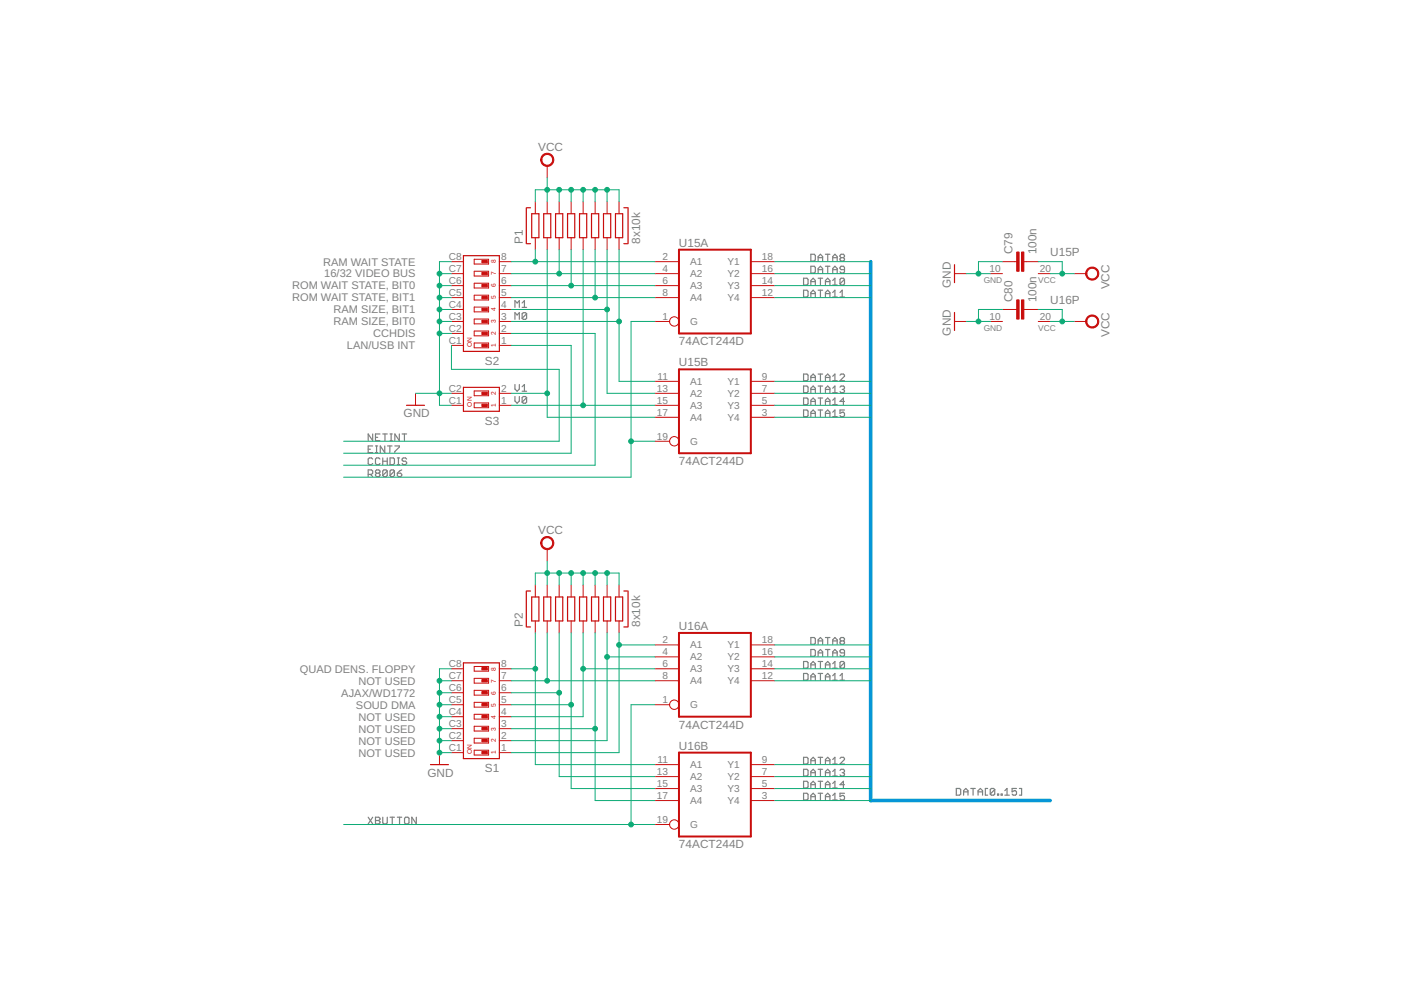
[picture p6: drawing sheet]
<svg xmlns="http://www.w3.org/2000/svg" width="297mm" height="210mm" viewBox="0 0 297 210" stroke-linecap="round" stroke-linejoin="round" font-family="sans-serif">
<g fill="none" stroke="#808080" stroke-width=".25">
<path d="M170.4 59h.7l.2 .2v1l-.2 .2h-.7zM171.9 53.9h.7l.3 .3v.9l-.3 .3h-.7zM171.9 56.5h.7l.3 .2v.9l-.3 .3h-.7zM171.9 59.7h1M173.5 55.4v-1l.4-.5 .5 .5v1M173.5 57.9v-1l.4-.4 .5 .4v1M173.5 54.6h.9M173.5 57.2h.9M173.5 59h.9M173.9 59v1.4M175 53.9h1M175 56.5h1"/>
<path d="M175 59.7h1M175.5 53.9v1.5M175.5 56.5v1.4M176.6 55.4v-1l.4-.5 .5 .5v1M176.6 57.9v-1l.4-.4 .5 .4v1M176.6 54.6h.9M176.6 57.2h.9M176.6 59.5l.4-.5v1.4M178.3 54.6l-.2-.2 .2-.5h.5l.2 .3-.2 .4M178.3 54.6l-.2 .3 .2 .5h.5l.2-.3-.2-.5M178.3 54.6h.5M179 57.2h-.7l-.2-.3 .2-.4h.5l.2 .2v.9l-.2 .3h-.5l-.2-.3"/>
<path d="M179 59.2v1l-.2 .2h-.5l-.2-.2M179 59.2l-.2-.2h-.5l-.2 .2v1M179 59.2l-.9 1M109.2 65.2v-1.4l.4 .4 .5-.4v1.4M109.2 67.7v-1.4l.4 .5 .5-.5v1.4M110.7 64.2l.5-.4v1.4M110.7 65.2h1M111.7 66.5l-.3-.2h-.4l-.3 .2v1M111.7 66.5v1l-.3 .2h-.4l-.3-.2M111.7 66.5l-1 1M170.4 61.5h.7l.2 .3v.9l-.2 .3h-.7zM170.4 79.3h.7l.2 .2v1l-.2 .2h-.7z"/>
<path d="M171.9 60.4v-.9l.5-.5 .5 .5v.9M171.9 63v-1l.5-.5 .5 .5v1M171.9 62.3h1M173.5 61.5h.9M173.5 79.3h.9M173.9 61.5v1.5M173.9 79.3v1.4M175 60.4v-.9l.5-.5 .5 .5v.9M175 63v-1l.5-.5 .5 .5v1M175 62.3h1M176.6 62l.4-.5v1.5M176.6 79.8l.4-.5v1.4"/>
<path d="M176.6 60.4h.9M176.6 63h.9M178.1 79.5l.2-.2h.5l.2 .2v.3l-.9 .9h.9M178.1 62l.5-.5v1.5M178.1 63h.9M78.1 95.2h.4M79 92v1.4l-.9-1.4v1.4M79 94.6h-.9v1.4h.9M79 97.3l-.2-.2h-.5l-.2 .2v1l.2 .2h.5l.2-.2M79.6 94.6h.5M79.6 96h.5M79.6 92.7h.5"/>
<path d="M79.8 94.6v1.4M80.6 92h-1v1.4h1M80.6 97.3l-.3-.2h-.5l-.2 .2v1l.2 .2h.5l.3-.2M81.2 97.1v1.4M81.2 97.8h.9M81.2 92h.9M81.6 94.6v1.4l-1-1.4v1.4M81.6 92v1.4M82.1 99.9l-.2-.3h-.5l-.2 .3v.9M82.1 99.9v.9l-.2 .2h-.5l-.2-.2M82.1 97.1v1.4M82.1 99.9l-.9 .9"/>
<path d="M82.2 94.6h.9M82.7 94.6v1.4M82.7 97.1h.7l.2 .2v1l-.2 .2h-.7zM82.7 92h.5M82.7 93.4h.5M82.9 92v1.4M83.6 99.9l-.2-.3h-.5l-.2 .3v.9M83.6 99.9v.9l-.2 .2h-.5l-.2-.2M83.6 99.9l-.9 .9M83.7 94.6h1v.2l-1 .9v.3M84.2 97.1h.5M84.2 98.5h.5"/>
<path d="M84.5 97.1v1.4M84.7 92v1.4l-1-1.4v1.4M85.2 99.6l-1 .7M85.3 92h.9M85.7 92v1.4M86.2 97.3l-.2-.2h-.5l-.2 .5 .2 .2h.5l.2 .5-.2 .2h-.5l-.2-.2M109.2 81.5v1l.4 .5 .5-.5v-1M109.2 84.1v.9l.4 .5 .5-.5v-.9M110.7 82l.5-.5v1.5M110.7 83h1M111.7 84.3l-.3-.2h-.4l-.3 .2v1M111.7 84.3v1l-.3 .2h-.4l-.3-.2"/>
<path d="M111.7 84.3l-1 1M170.4 81.9h.7l.2 .2v.9l-.2 .3h-.7zM170.4 84.4h.7l.2 .2v1l-.2 .2h-.7zM170.4 86.9h.7l.2 .3v.9l-.2 .2h-.7zM171.9 80.7v-.9l.5-.5 .5 .5v.9M171.9 83.3v-1l.5-.4 .5 .4v1M171.9 85.8v-.9l.5-.5 .5 .5v.9M171.9 88.3v-.9l.5-.5 .5 .5v.9M171.9 80h1M171.9 82.6h1M171.9 85.1h1M171.9 87.7h1"/>
<path d="M173.5 81.9h.9M173.5 84.4h.9M173.5 86.9h.9M173.9 81.9v1.4M173.9 84.4v1.4M173.9 86.9v1.4M175 80.7v-.9l.5-.5 .5 .5v.9M175 83.3v-1l.5-.4 .5 .4v1M175 85.8v-.9l.5-.5 .5 .5v.9M175 88.3v-.9l.5-.5 .5 .5v.9M175 80h1M175 82.6h1"/>
<path d="M175 85.1h1M175 87.7h1M176.6 82.3l.4-.4v1.4M176.6 84.9l.4-.5v1.4M176.6 87.4l.4-.5v1.4M176.6 80.7h.9M176.6 83.3h.9M176.6 85.8h.9M176.6 88.3h.9M178.1 82.1l.2-.2h.5l.2 .2-.2 .5M178.6 82.6h.2M178.8 82.6l.2 .2-.2 .5h-.5l-.2-.3"/>
<path d="M179 86.9h-.9v.8l.5-.3h.2l.2 .3v.4l-.2 .2h-.5l-.2-.2M179 85.1h-.9l.7-.7v1.4M78.1 100.6h.7l.2-.3v-.4l-.2-.3h-.7v1.4M78.5 100.6l.5 .4M79.8 100.3l-.2-.2 .2-.5h.5l.3 .3v.2l-.3 .2M79.8 100.3l-.2 .3 .2 .4h.5l.3-.2v-.2l-.3-.3M79.8 100.3h.5M84.2 100.3h.7l.3 .5-.3 .2h-.4l-.3-.2zM171.9 135.2h.7l.3 .2v1l-.3 .2h-.7zM171.9 137.7h.7l.3 .2v1l-.3 .2h-.7zM173.5 136.6v-.9l.4-.5 .5 .5v.9M173.5 139.1v-.9l.4-.5 .5 .5v.9"/>
<path d="M173.5 135.9h.9M173.5 138.4h.9M175 135.2h1M175 137.7h1M175.5 135.2v1.4M175.5 137.7v1.4M176.6 135.9h.9M176.6 136.6v-.9l.4-.5 .5 .5v.9M176.6 139.1v-.9l.4-.5 .5 .5v.9M176.6 138.4h.9M178.3 135.9l-.2 .2 .2 .5h.5l.2-.2-.2-.5M178.3 135.9l-.2-.2 .2-.5h.5l.2 .2-.2 .5"/>
<path d="M178.3 135.9h.5M179 138.4h-.7l-.2-.2v-.3l.2-.2h.5l.2 .2v1l-.2 .2h-.5l-.2-.2M170.4 140.3h.7l.2 .2v.9l-.2 .3h-.7zM170.4 142.8h.7l.2 .2v1l-.2 .2h-.7zM171.9 141.7v-1l.5-.4 .5 .4v1M171.9 144.2v-.9l.5-.5 .5 .5v.9M171.9 141h1M171.9 143.5h1M173.5 140.3h.9M173.5 142.8h.9M173.9 140.3v1.4M173.9 142.8v1.4"/>
<path d="M175 141h1M175 141.7v-1l.5-.4 .5 .4v1M175 144.2v-.9l.5-.5 .5 .5v.9M175 143.5h1M176.6 141.7h.9M176.6 140.7l.4-.4v1.4M176.6 143.3l.4-.5v1.4M176.6 144.2h.9M178.1 144.2h.9M178.1 143.3l.5-.5v1.4M179 140.5v.9l-.2 .3h-.5l-.2-.3M179 140.5l-.2-.2h-.5l-.2 .2v.9"/>
<path d="M179 140.5l-.9 .9M78.1 173.3l.9 1.4M79 173.3l-.9 1.4M79.6 173.3h.7l.3 .2v.2l-.3 .3 .3 .2v.3l-.3 .2h-.7zM79.6 174h.7M81.2 173.3v1.2l.2 .2h.5l.2-.2v-1.2M82.7 173.3h.9M83.2 173.3v1.4M84.2 173.3h1M84.7 173.3v1.4M85.8 173.5l.2-.2h.5l.2 .2v1l-.2 .2h-.5l-.2-.2zM88.3 173.3v1.4l-1-1.4v1.4"/>
<path d="M170.4 160.6h.7l.2 .2v1l-.2 .2h-.7zM170.4 163.1h.7l.2 .2v1l-.2 .2h-.7zM170.4 165.7h.7l.2 .2v.9l-.2 .3h-.7zM170.4 168.2h.7l.2 .2v1l-.2 .2h-.7zM171.9 162v-1l.5-.4 .5 .4v1M171.9 164.5v-.9l.5-.5 .5 .5v.9M171.9 167.1v-1l.5-.4 .5 .4v1M171.9 169.6v-.9l.5-.5 .5 .5v.9M171.9 161.3h1M171.9 163.8h1M171.9 166.4h1M171.9 168.9h1"/>
<path d="M173.5 160.6h.9M173.5 163.1h.9M173.5 165.7h.9M173.5 168.2h.9M173.9 160.6v1.4M173.9 163.1v1.4M173.9 165.7v1.4M173.9 168.2v1.4M175 162v-1l.5-.4 .5 .4v1M175 164.5v-.9l.5-.5 .5 .5v.9M175 167.1v-1l.5-.4 .5 .4v1M175 169.6v-.9l.5-.5 .5 .5v.9"/>
<path d="M175 161.3h1M175 163.8h1M175 166.4h1M175 168.9h1M176.6 161l.4-.4v1.4M176.6 163.6l.4-.5v1.4M176.6 166.1l.4-.4v1.4M176.6 168.7l.4-.5v1.4M176.6 162h.9M176.6 164.5h.9M176.6 167.1h.9M176.6 169.6h.9"/>
<path d="M178.1 160.8l.2-.2h.5l.2 .2v.2l-.9 1h.9M178.1 163.3l.2-.2h.5l.2 .2-.2 .5M178.6 163.8h.2M178.8 163.8l.2 .3-.2 .4h-.5l-.2-.2M179 168.2h-.9v.7l.5-.2h.2l.2 .2v.5l-.2 .2h-.5l-.2-.2M179 166.4h-.9l.7-.7v1.4M202.8 167.2h.7l.2 .2v1l-.2 .2h-.7zM204.3 168.6v-1l.5-.4 .4 .4v1M204.3 167.9h.9M205.8 167.2h1M206.3 167.2v1.4M207.4 167.9h.9"/>
<path d="M207.4 168.6v-1l.5-.4 .4 .4v1M209.4 167.2h-.5v1.4h.5M210.9 167.4v1l-.2 .2h-.5l-.2-.2M210.9 167.4l-.2-.2h-.5l-.2 .2v1M210.9 167.4l-.9 1M211.5 168.4h.2v.2h-.2zM212.3 168.4h.2v.2h-.2zM213 168.6h1M213 167.6l.5-.4v1.4M215.5 167.2h-.9v.7l.5-.3h.2l.2 .3v.5l-.2 .2h-.5l-.2-.2M216.1 167.2h.5v1.4h-.5"/>
</g>
<g fill="none" stroke="#c90d0c" stroke-width=".25">
<path d="M98.3 54.2h7.6v20.3h-7.6zM111.6 44v7.7M111.7 51.7h.8M111.7 44h.8M112.7 45.3h1.6v5.1h-1.6zM115.3 45.3h1.5v5.1h-1.5zM117.8 45.3h1.5v5.1h-1.5zM120.3 45.3h1.6v5.1h-1.6zM122.9 45.3h1.5v5.1h-1.5zM125.4 45.3h1.5v5.1h-1.5zM128 45.3h1.5v5.1h-1.5zM130.5 45.3h1.5v5.1h-1.5z"/>
<path d="M132.3 51.7h.7M132.3 44h.7M133.2 44v7.7M202.4 56.1v3.8M202.4 66.3v3.8M86.2 85.9h3.8M98.3 82.1h7.6v5.1h-7.6zM111.6 125.3v7.6M111.7 132.9h.8M111.7 125.3h.8M112.7 126.6h1.6v5.1h-1.6zM115.3 126.6h1.5v5.1h-1.5z"/>
<path d="M117.8 126.6h1.5v5.1h-1.5zM120.3 126.6h1.6v5.1h-1.6zM122.9 126.6h1.5v5.1h-1.5zM125.4 126.6h1.5v5.1h-1.5zM128 126.6h1.5v5.1h-1.5zM130.5 126.6h1.5v5.1h-1.5zM132.3 132.9h.7M132.3 125.3h.7M133.2 125.3v7.6M98.3 140.5h7.6v20.3h-7.6zM91.3 162.1h3.8"/>
</g>
<g fill="none" stroke="#c90d0c" stroke-width=".21">
<path d="M116 35.2v2.5M95.7 55.5h2.6M95.7 58h2.6M100.5 55h3.1v1h-3.1zM100.5 57.5h3.1v1h-3.1zM105.9 55.5h2.5M105.9 58h2.5M113.5 42.8v2.5M113.5 50.4v2.5M116 42.8v2.5M116 50.4v2.5M118.6 42.8v2.5"/>
<path d="M118.6 50.4v2.5M121.1 42.8v2.5M121.1 50.4v2.5M123.6 42.8v2.5M123.6 50.4v2.5M126.2 42.8v2.5M126.2 50.4v2.5M128.7 42.8v2.5M128.7 50.4v2.5M131.3 42.8v2.5M131.3 50.4v2.5M138.9 55.5h5.1"/>
<path d="M138.9 58h5.1M159.2 55.5h5.1M159.2 58h5.1M202.4 58h2.5M210 58h2.5M212.5 55.5h3.1M217.1 55.5h3M220.1 58h2.6M227.8 58h2.5M95.7 68.2h2.6M95.7 60.6h2.6M95.7 63.1h2.6"/>
<path d="M95.7 65.6h2.6M95.7 70.7h2.6M95.7 73.2h2.6M100.5 60h3.1v1.1h-3.1zM100.5 62.6h3.1v1h-3.1zM100.5 65.1h3.1v1h-3.1zM100.5 67.6h3.1v1.1h-3.1zM100.5 70.2h3.1v1h-3.1zM100.5 72.7h3.1v1h-3.1zM105.9 68.2h2.5M105.9 60.6h2.5M105.9 63.1h2.5"/>
<path d="M105.9 65.6h2.5M105.9 70.7h2.5M105.9 73.2h2.5M138.9 68.2h3.1M138.9 60.6h5.1M138.9 63.1h5.1M159.2 60.6h5.1M159.2 63.1h5.1M202.4 68.2h2.5M210 68.2h2.5M212.5 65.6h3.1M217.1 65.6h3"/>
<path d="M220.1 68.2h2.6M227.8 68.2h2.5M88.1 83.4v2.5M95.7 83.4h2.6M95.7 85.9h2.6M100.5 82.9h3.1v1h-3.1zM100.5 85.4h3.1v1h-3.1zM105.9 83.4h2.5M105.9 85.9h2.5M138.9 93.6h3.1M138.9 80.9h5.1M138.9 83.4h5.1"/>
<path d="M138.9 85.9h5.1M138.9 88.5h5.1M159.2 80.9h5.1M159.2 83.4h5.1M159.2 85.9h5.1M159.2 88.5h5.1M116 116.4v2.6M113.5 124v2.6M113.5 131.7v2.5M116 124v2.6M116 131.7v2.5M118.6 124v2.6"/>
<path d="M118.6 131.7v2.5M121.1 124v2.6M121.1 131.7v2.5M123.6 124v2.6M123.6 131.7v2.5M126.2 124v2.6M126.2 131.7v2.5M128.7 124v2.6M128.7 131.7v2.5M131.3 124v2.6M131.3 131.7v2.5M138.9 136.7h5.1"/>
<path d="M138.9 139.3h5.1M159.2 136.7h5.1M159.2 139.3h5.1M93.2 159.6v2.5M95.7 149.4h2.6M95.7 141.8h2.6M95.7 144.3h2.6M95.7 157h2.6M95.7 159.6h2.6M95.7 154.5h2.6M95.7 152h2.6M95.7 146.9h2.6"/>
<path d="M100.5 141.3h3.1v1h-3.1zM100.5 143.8h3.1v1h-3.1zM100.5 146.4h3.1v1h-3.1zM100.5 148.9h3.1v1h-3.1zM100.5 151.4h3.1v1.1h-3.1zM100.5 154h3.1v1h-3.1zM100.5 156.5h3.1v1h-3.1zM100.5 159.1h3.1v1h-3.1zM105.9 149.4h2.5M105.9 141.8h2.5M105.9 144.3h2.5M105.9 157h2.5"/>
<path d="M105.9 159.6h2.5M105.9 154.5h2.5M105.9 152h2.5M105.9 146.9h2.5M138.9 149.4h3.1M138.9 141.8h5.1M138.9 144.3h5.1M159.2 141.8h5.1M159.2 144.3h5.1M138.9 174.8h3.1M138.9 162.1h5.1M138.9 164.7h5.1"/>
<path d="M138.9 167.2h5.1M138.9 169.7h5.1M159.2 162.1h5.1M159.2 164.7h5.1M159.2 167.2h5.1M159.2 169.7h5.1"/>
<circle cx="143" cy="68.2" r=".99"/>
<circle cx="143" cy="93.6" r=".99"/>
<circle cx="143" cy="149.4" r=".99"/>
<circle cx="143" cy="174.8" r=".99"/>
</g>
<g fill="#c90d0c" stroke="#c90d0c" stroke-width=".21">
<path d="M115 32.9a1.4 1.4 0 0 1 2.2 .2 1.4 1.4 0 0 1-.8 2.1 1.4 1.4 0 0 1-1.8-1.3h.3a1.14 1.14 0 0 1 1.7-1 1.14 1.14 0 0 1 .1 2 1.14 1.14 0 0 1-1.8-.7v-.3h-.3z" fill-rule="evenodd"/>
<path d="M115 114.2a1.4 1.4 0 0 1 2.2 .2 1.4 1.4 0 0 1-.8 2.1 1.4 1.4 0 0 1-1.8-1.4h.3a1.14 1.14 0 0 1 1.7-.9 1.14 1.14 0 0 1 .1 1.9 1.14 1.14 0 0 1-1.8-.7v-.3h-.3z" fill-rule="evenodd"/>
<path d="M230.5 57a1.4 1.4 0 0 1 2.3 .3 1.4 1.4 0 0 1-.8 2.1 1.4 1.4 0 0 1-1.8-1.4h.2a1.15 1.15 0 0 1 1.6-1.1 1.15 1.15 0 0 1 .3 1.9 1.15 1.15 0 0 1-1.8-.5l-.1-.3h-.2z" fill-rule="evenodd"/>
<path d="M230.5 67.2a1.4 1.4 0 0 1 2.3 .2 1.4 1.4 0 0 1-.9 2.1 1.4 1.4 0 0 1-1.7-1.3h.2a1.15 1.15 0 0 1 1.6-1.1 1.15 1.15 0 0 1 .3 1.9 1.15 1.15 0 0 1-1.8-.5l-.1-.3h-.2z" fill-rule="evenodd"/>
</g>
<path d="M144 52.9h15.2v17.8h-15.2zM144 78.3h15.2v17.8h-15.2zM144 134.2h15.2v17.8h-15.2zM144 159.6h15.2v17.8h-15.2z" fill="none" stroke="#c90d0c" stroke-width=".42"/>
<g fill="#c90d0c" stroke="#c90d0c" stroke-width=".21">
<path d="M102.2 85.7h1.1v.5h-1.1z"/>
<path d="M102.2 83.1h1.1v.6h-1.1z"/>
<path d="M216.6 53.4h.5v4.1h-.5z"/>
<path d="M215.6 53.4h.5v4.1h-.5z"/>
<path d="M216.6 63.6h.5v4h-.5z"/>
<path d="M215.6 63.6h.5v4h-.5z"/>
<path d="M102.2 73h1.1v.5h-1.1z"/>
<path d="M102.2 70.4h1.1v.6h-1.1z"/>
<path d="M102.2 67.9h1.1v.5h-1.1z"/>
<path d="M102.2 65.4h1.1v.5h-1.1z"/>
<path d="M102.2 62.8h1.1v.6h-1.1z"/>
<path d="M102.2 60.3h1.1v.5h-1.1z"/>
<path d="M102.2 57.8h1.1v.5h-1.1z"/>
<path d="M102.2 55.2h1.1v.5h-1.1z"/>
<path d="M102.2 159.3h1.1v.5h-1.1z"/>
<path d="M102.2 156.8h1.1v.5h-1.1z"/>
<path d="M102.2 154.2h1.1v.5h-1.1z"/>
<path d="M102.2 151.7h1.1v.5h-1.1z"/>
<path d="M102.2 149.2h1.1v.5h-1.1z"/>
<path d="M102.2 146.6h1.1v.5h-1.1z"/>
<path d="M102.2 144.1h1.1v.5h-1.1z"/>
<path d="M102.2 141.5h1.1v.5h-1.1z"/>
</g>
<path d="M184.6 55.5v114.2h38.1" fill="none" stroke="#0696d7" stroke-width=".76"/>
<g fill="none" stroke="#0dab76" stroke-width=".21">
<path d="M116 37.7v5.1M93.2 58h2.5M95.7 55.5h-2.5v30.4h2.5M108.4 55.5h30.5M108.4 58h30.5M113.5 42.8v-2.6h17.8v2.6M113.5 52.9v2.6M116 52.9v35.6h22.9M118.6 40.2v2.6M118.6 52.9v5.1M121.1 40.2v2.6M121.1 52.9v7.7"/>
<path d="M123.6 40.2v2.6M123.6 52.9v33M126.2 40.2v2.6M126.2 52.9v10.2M128.7 52.9v30.5h10.2M128.7 40.2v2.6M131.3 52.9v28h7.6M164.3 55.5h20.3M164.3 58h20.3M204.9 58h5.1M212.5 55.5h-5v2.5M220.1 55.5h5.1v2.5"/>
<path d="M222.7 58h5.1M93.2 60.6h2.5M93.2 63.1h2.5M93.2 65.6h2.5M93.2 68.2h2.5M93.2 70.7h2.5M95.7 73.2v5.1h22.9v15.3h-45.7M108.4 60.6h30.5M108.4 63.1h30.5M108.4 65.6h20.3M108.4 68.2h22.9M108.4 70.7h17.8v27.9h-53.3"/>
<path d="M108.4 73.2h12.7v22.9h-48.2M138.9 68.2h-5.1v33h-60.9M164.3 60.6h20.3M164.3 63.1h20.3M204.9 68.2h5.1M212.5 65.6h-5v2.6M220.1 65.6h5.1v2.6M222.7 68.2h5.1M88.1 83.4h7.6M108.4 83.4h7.6M108.4 85.9h30.5M133.8 93.6h5.1"/>
<path d="M164.3 83.4h20.3M164.3 85.9h20.3M164.3 88.5h20.3M164.3 80.9h20.3M116 119v5M113.5 124v-2.5h17.8v2.5M113.5 134.2v27.9h25.4M116 134.2v10.1M118.6 121.5v2.5M118.6 134.2v30.5h20.3M121.1 121.5v2.5M121.1 134.2v33h17.8"/>
<path d="M123.6 134.2v17.8h-15.2M123.6 121.5v2.5M126.2 121.5v2.5M126.2 134.2v35.5h12.7M128.7 134.2v22.8h-20.3M128.7 121.5v2.5M128.7 139.3h10.2M131.3 134.2v25.4h-22.9M131.3 136.7h7.6M164.3 136.7h20.3M164.3 139.3h20.3M93.2 157h2.5"/>
<path d="M93.2 154.5h2.5M93.2 152h2.5M93.2 149.4h2.5M93.2 146.9h2.5M93.2 144.3h2.5M95.7 141.8h-2.5v17.8h2.5M108.4 141.8h5.1M108.4 154.5h17.8M108.4 149.4h12.7M108.4 146.9h10.2M108.4 144.3h30.5M123.6 141.8h15.3"/>
<path d="M138.9 149.4h-5.1v25.4M164.3 141.8h20.3M164.3 144.3h20.3M72.9 174.8h66M164.3 169.7h20.3M164.3 167.2h20.3M164.3 164.7h20.3M164.3 162.1h20.3"/>
</g>
<g fill="#0dab76" stroke="#0dab76" stroke-width=".21">
<circle cx="93.2" cy="68.2" r=".51"/>
<circle cx="93.2" cy="65.6" r=".51"/>
<circle cx="93.2" cy="63.1" r=".51"/>
<circle cx="93.2" cy="60.6" r=".51"/>
<circle cx="93.2" cy="58" r=".51"/>
<circle cx="93.2" cy="83.4" r=".51"/>
<circle cx="93.2" cy="70.7" r=".51"/>
<circle cx="207.5" cy="58" r=".51"/>
<circle cx="207.5" cy="68.2" r=".51"/>
<circle cx="93.2" cy="159.6" r=".51"/>
<circle cx="93.2" cy="157" r=".51"/>
<circle cx="93.2" cy="154.5" r=".51"/>
<circle cx="93.2" cy="152" r=".51"/>
<circle cx="93.2" cy="149.4" r=".51"/>
<circle cx="93.2" cy="146.9" r=".51"/>
<circle cx="93.2" cy="144.3" r=".51"/>
<circle cx="225.2" cy="58" r=".51"/>
<circle cx="225.2" cy="68.2" r=".51"/>
<circle cx="116" cy="121.5" r=".51"/>
<circle cx="118.6" cy="121.5" r=".51"/>
<circle cx="121.1" cy="121.5" r=".51"/>
<circle cx="123.6" cy="121.5" r=".51"/>
<circle cx="126.2" cy="121.5" r=".51"/>
<circle cx="128.7" cy="121.5" r=".51"/>
<circle cx="116" cy="40.2" r=".51"/>
<circle cx="118.6" cy="40.2" r=".51"/>
<circle cx="121.1" cy="40.2" r=".51"/>
<circle cx="123.6" cy="40.2" r=".51"/>
<circle cx="126.2" cy="40.2" r=".51"/>
<circle cx="128.7" cy="40.2" r=".51"/>
<circle cx="116" cy="83.4" r=".51"/>
<circle cx="123.6" cy="85.9" r=".51"/>
<circle cx="128.7" cy="65.6" r=".51"/>
<circle cx="131.3" cy="68.2" r=".51"/>
<circle cx="126.2" cy="63.1" r=".51"/>
<circle cx="121.1" cy="60.6" r=".51"/>
<circle cx="118.6" cy="58" r=".51"/>
<circle cx="113.5" cy="55.5" r=".51"/>
<circle cx="133.8" cy="93.6" r=".51"/>
<circle cx="133.8" cy="174.8" r=".51"/>
<circle cx="131.3" cy="136.7" r=".51"/>
<circle cx="128.7" cy="139.3" r=".51"/>
<circle cx="123.6" cy="141.8" r=".51"/>
<circle cx="116" cy="144.3" r=".51"/>
<circle cx="126.2" cy="154.5" r=".51"/>
<circle cx="121.1" cy="149.4" r=".51"/>
<circle cx="118.6" cy="146.9" r=".51"/>
<circle cx="113.5" cy="141.8" r=".51"/>
</g>
<g font-size="2.5" fill="#808080">
<text x="114.1" y="32">VCC</text>
<text x="110.8" y="51.7" transform="rotate(-90 110.8 51.7)">P1</text>
<text x="135.7" y="51.7" transform="rotate(-90 135.7 51.7)">8x10k</text>
<text x="144" y="52.3">U15A</text>
<text x="214.7" y="53.9" transform="rotate(-90 214.7 53.9)">C79</text>
<text x="219.8" y="53.9" transform="rotate(-90 219.8 53.9)">100n</text>
<text x="222.7" y="54.2">U15P</text>
<text x="201.6" y="61" transform="rotate(-90 201.6 61)">GND</text>
<text x="214.7" y="64.1" transform="rotate(-90 214.7 64.1)">C80</text>
<text x="219.8" y="64.1" transform="rotate(-90 219.8 64.1)">100n</text>
<text x="222.7" y="64.4">U16P</text>
<text x="235.3" y="61.4" transform="rotate(-90 235.3 61.4)">VCC</text>
<text x="201.6" y="71.2" transform="rotate(-90 201.6 71.2)">GND</text>
<text x="235.3" y="71.5" transform="rotate(-90 235.3 71.5)">VCC</text>
<text x="102.8" y="77.3">S2</text>
<text x="144" y="73.2">74ACT244D</text>
<text x="144" y="77.7">U15B</text>
<text x="85.6" y="88.5">GND</text>
<text x="102.8" y="90">S3</text>
<text x="144" y="98.6">74ACT244D</text>
<text x="114.1" y="113.2">VCC</text>
<text x="110.8" y="132.9" transform="rotate(-90 110.8 132.9)">P2</text>
<text x="135.7" y="132.9" transform="rotate(-90 135.7 132.9)">8x10k</text>
<text x="144" y="133.6">U16A</text>
<text x="144" y="154.5">74ACT244D</text>
<text x="144" y="158.9">U16B</text>
<text x="90.6" y="164.7">GND</text>
<text x="102.8" y="163.6">S1</text>
<text x="144" y="179.9">74ACT244D</text>
</g>
<g font-size="2.3" fill="#808080">
<text x="68.5" y="56.3">RAM WAIT STATE</text>
<text x="68.7" y="58.8">16/32 VIDEO BUS</text>
<text x="62" y="61.4">ROM WAIT STATE, BIT0</text>
<text x="62" y="63.9">ROM WAIT STATE, BIT1</text>
<text x="70.7" y="66.5">RAM SIZE, BIT1</text>
<text x="70.7" y="69">RAM SIZE, BIT0</text>
<text x="79.1" y="71.5">CCHDIS</text>
<text x="73.6" y="74.1">LAN/USB INT</text>
<text x="63.6" y="142.6">QUAD DENS. FLOPPY</text>
<text x="72.4" y="147.7">AJAX/WD1772</text>
<text x="76" y="145.2">NOT USED</text>
<text x="75.5" y="150.2">SOUD DMA</text>
<text x="76" y="152.8">NOT USED</text>
<text x="76" y="155.3">NOT USED</text>
<text x="76" y="160.4">NOT USED</text>
<text x="76" y="157.9">NOT USED</text>
</g>
<g font-size="2.1" fill="#808080">
<text x="95.2" y="57.7">C7</text>
<text x="95.2" y="55.1">C8</text>
<text x="106.2" y="57.7">7</text>
<text x="106.2" y="55.1">8</text>
<text x="140.4" y="55.1">2</text>
<text x="140.4" y="57.7">4</text>
<text x="146.3" y="56.2">A1</text>
<text x="146.3" y="58.8">A2</text>
<text x="154.3" y="58.8">Y2</text>
<text x="154.3" y="56.2">Y1</text>
<text x="161.5" y="57.7">16</text>
<text x="161.5" y="55.1">18</text>
<text x="209.8" y="57.7">10</text>
<text x="220.5" y="57.7">20</text>
<text x="95.2" y="65.3">C4</text>
<text x="95.2" y="62.7">C5</text>
<text x="95.2" y="60.2">C6</text>
<text x="106.2" y="65.3">4</text>
<text x="106.2" y="62.7">5</text>
<text x="106.2" y="60.2">6</text>
<text x="140.4" y="60.2">6</text>
<text x="140.4" y="62.7">8</text>
<text x="146.3" y="61.3">A3</text>
<text x="146.3" y="63.8">A4</text>
<text x="154.3" y="63.8">Y4</text>
<text x="154.3" y="61.3">Y3</text>
<text x="161.5" y="62.7">12</text>
<text x="161.5" y="60.2">14</text>
<text x="95.2" y="70.3">C2</text>
<text x="95.2" y="67.8">C3</text>
<text x="106.2" y="70.3">2</text>
<text x="106.2" y="67.8">3</text>
<text x="140.4" y="67.8">1</text>
<text x="146.3" y="68.9">G</text>
<text x="209.8" y="67.8">10</text>
<text x="220.5" y="67.8">20</text>
<text x="95.2" y="72.9">C1</text>
<text x="106.2" y="72.9">1</text>
<text x="95.2" y="83">C2</text>
<text x="106.2" y="83">2</text>
<text x="139.3" y="83">13</text>
<text x="139.4" y="80.5">11</text>
<text x="146.3" y="81.6">A1</text>
<text x="154.3" y="81.6">Y1</text>
<text x="161.5" y="83">7</text>
<text x="161.5" y="80.5">9</text>
<text x="95.2" y="85.6">C1</text>
<text x="106.2" y="85.6">1</text>
<text x="139.3" y="85.6">15</text>
<text x="139.3" y="88.1">17</text>
<text x="146.3" y="84.2">A2</text>
<text x="146.3" y="86.7">A3</text>
<text x="146.3" y="89.2">A4</text>
<text x="154.3" y="89.2">Y4</text>
<text x="154.3" y="86.7">Y3</text>
<text x="154.3" y="84.2">Y2</text>
<text x="161.5" y="88.1">3</text>
<text x="161.5" y="85.6">5</text>
<text x="139.3" y="93.2">19</text>
<text x="146.3" y="94.3">G</text>
<text x="140.4" y="136.4">2</text>
<text x="146.3" y="137.5">A1</text>
<text x="154.3" y="137.5">Y1</text>
<text x="161.5" y="136.4">18</text>
<text x="95.2" y="144">C7</text>
<text x="95.2" y="141.5">C8</text>
<text x="106.2" y="144">7</text>
<text x="106.2" y="141.5">8</text>
<text x="140.4" y="138.9">4</text>
<text x="140.4" y="141.5">6</text>
<text x="140.4" y="144">8</text>
<text x="146.3" y="140">A2</text>
<text x="146.3" y="142.6">A3</text>
<text x="154.3" y="142.6">Y3</text>
<text x="154.3" y="140">Y2</text>
<text x="161.5" y="144">12</text>
<text x="161.5" y="141.5">14</text>
<text x="161.5" y="138.9">16</text>
<text x="95.2" y="149.1">C5</text>
<text x="95.2" y="146.5">C6</text>
<text x="106.2" y="149.1">5</text>
<text x="106.2" y="146.5">6</text>
<text x="140.4" y="149.1">1</text>
<text x="146.3" y="145.1">A4</text>
<text x="154.3" y="145.1">Y4</text>
<text x="95.2" y="154.1">C3</text>
<text x="95.2" y="151.6">C4</text>
<text x="106.2" y="154.1">3</text>
<text x="106.2" y="151.6">4</text>
<text x="146.3" y="150.2">G</text>
<text x="95.2" y="156.7">C2</text>
<text x="95.2" y="159.2">C1</text>
<text x="106.2" y="159.2">1</text>
<text x="106.2" y="156.7">2</text>
<text x="139.4" y="161.8">11</text>
<text x="161.5" y="161.8">9</text>
<text x="139.3" y="164.3">13</text>
<text x="139.3" y="166.8">15</text>
<text x="146.3" y="162.9">A1</text>
<text x="146.3" y="165.4">A2</text>
<text x="146.3" y="168">A3</text>
<text x="154.3" y="168">Y3</text>
<text x="154.3" y="165.4">Y2</text>
<text x="154.3" y="162.9">Y1</text>
<text x="161.5" y="166.8">5</text>
<text x="161.5" y="164.3">7</text>
<text x="139.3" y="169.4">17</text>
<text x="146.3" y="170.5">A4</text>
<text x="154.3" y="170.5">Y4</text>
<text x="161.5" y="169.4">3</text>
<text x="139.3" y="174.5">19</text>
<text x="146.3" y="175.6">G</text>
</g>
<g font-size="1.8" fill="#808080">
<text x="208.6" y="60">GND</text>
<text x="220.1" y="60">VCC</text>
<text x="208.6" y="70.2">GND</text>
<text x="220.1" y="70.2">VCC</text>
</g>
<g font-size="1.4" fill="#c90d0c">
<text x="105.1" y="58.4" transform="rotate(-90 105.1 58.4)">7</text>
<text x="105.1" y="55.9" transform="rotate(-90 105.1 55.9)">8</text>
<text x="105.1" y="63.5" transform="rotate(-90 105.1 63.5)">5</text>
<text x="105.1" y="60.9" transform="rotate(-90 105.1 60.9)">6</text>
<text x="105.1" y="71.1" transform="rotate(-90 105.1 71.1)">2</text>
<text x="105.1" y="68.5" transform="rotate(-90 105.1 68.5)">3</text>
<text x="105.1" y="66" transform="rotate(-90 105.1 66)">4</text>
<text x="100" y="73.5" transform="rotate(-90 100 73.5)">ON</text>
<text x="105.1" y="73.5" transform="rotate(-90 105.1 73.5)">1</text>
<text x="105.1" y="83.8" transform="rotate(-90 105.1 83.8)">2</text>
<text x="100" y="86.2" transform="rotate(-90 100 86.2)">ON</text>
<text x="105.1" y="86.2" transform="rotate(-90 105.1 86.2)">1</text>
<text x="105.1" y="142.2" transform="rotate(-90 105.1 142.2)">8</text>
<text x="105.1" y="149.8" transform="rotate(-90 105.1 149.8)">5</text>
<text x="105.1" y="147.3" transform="rotate(-90 105.1 147.3)">6</text>
<text x="105.1" y="144.7" transform="rotate(-90 105.1 144.7)">7</text>
<text x="105.1" y="154.9" transform="rotate(-90 105.1 154.9)">3</text>
<text x="105.1" y="152.3" transform="rotate(-90 105.1 152.3)">4</text>
<text x="100" y="159.8" transform="rotate(-90 100 159.8)">ON</text>
<text x="105.1" y="159.8" transform="rotate(-90 105.1 159.8)">1</text>
<text x="105.1" y="157.4" transform="rotate(-90 105.1 157.4)">2</text>
</g>
</svg>
